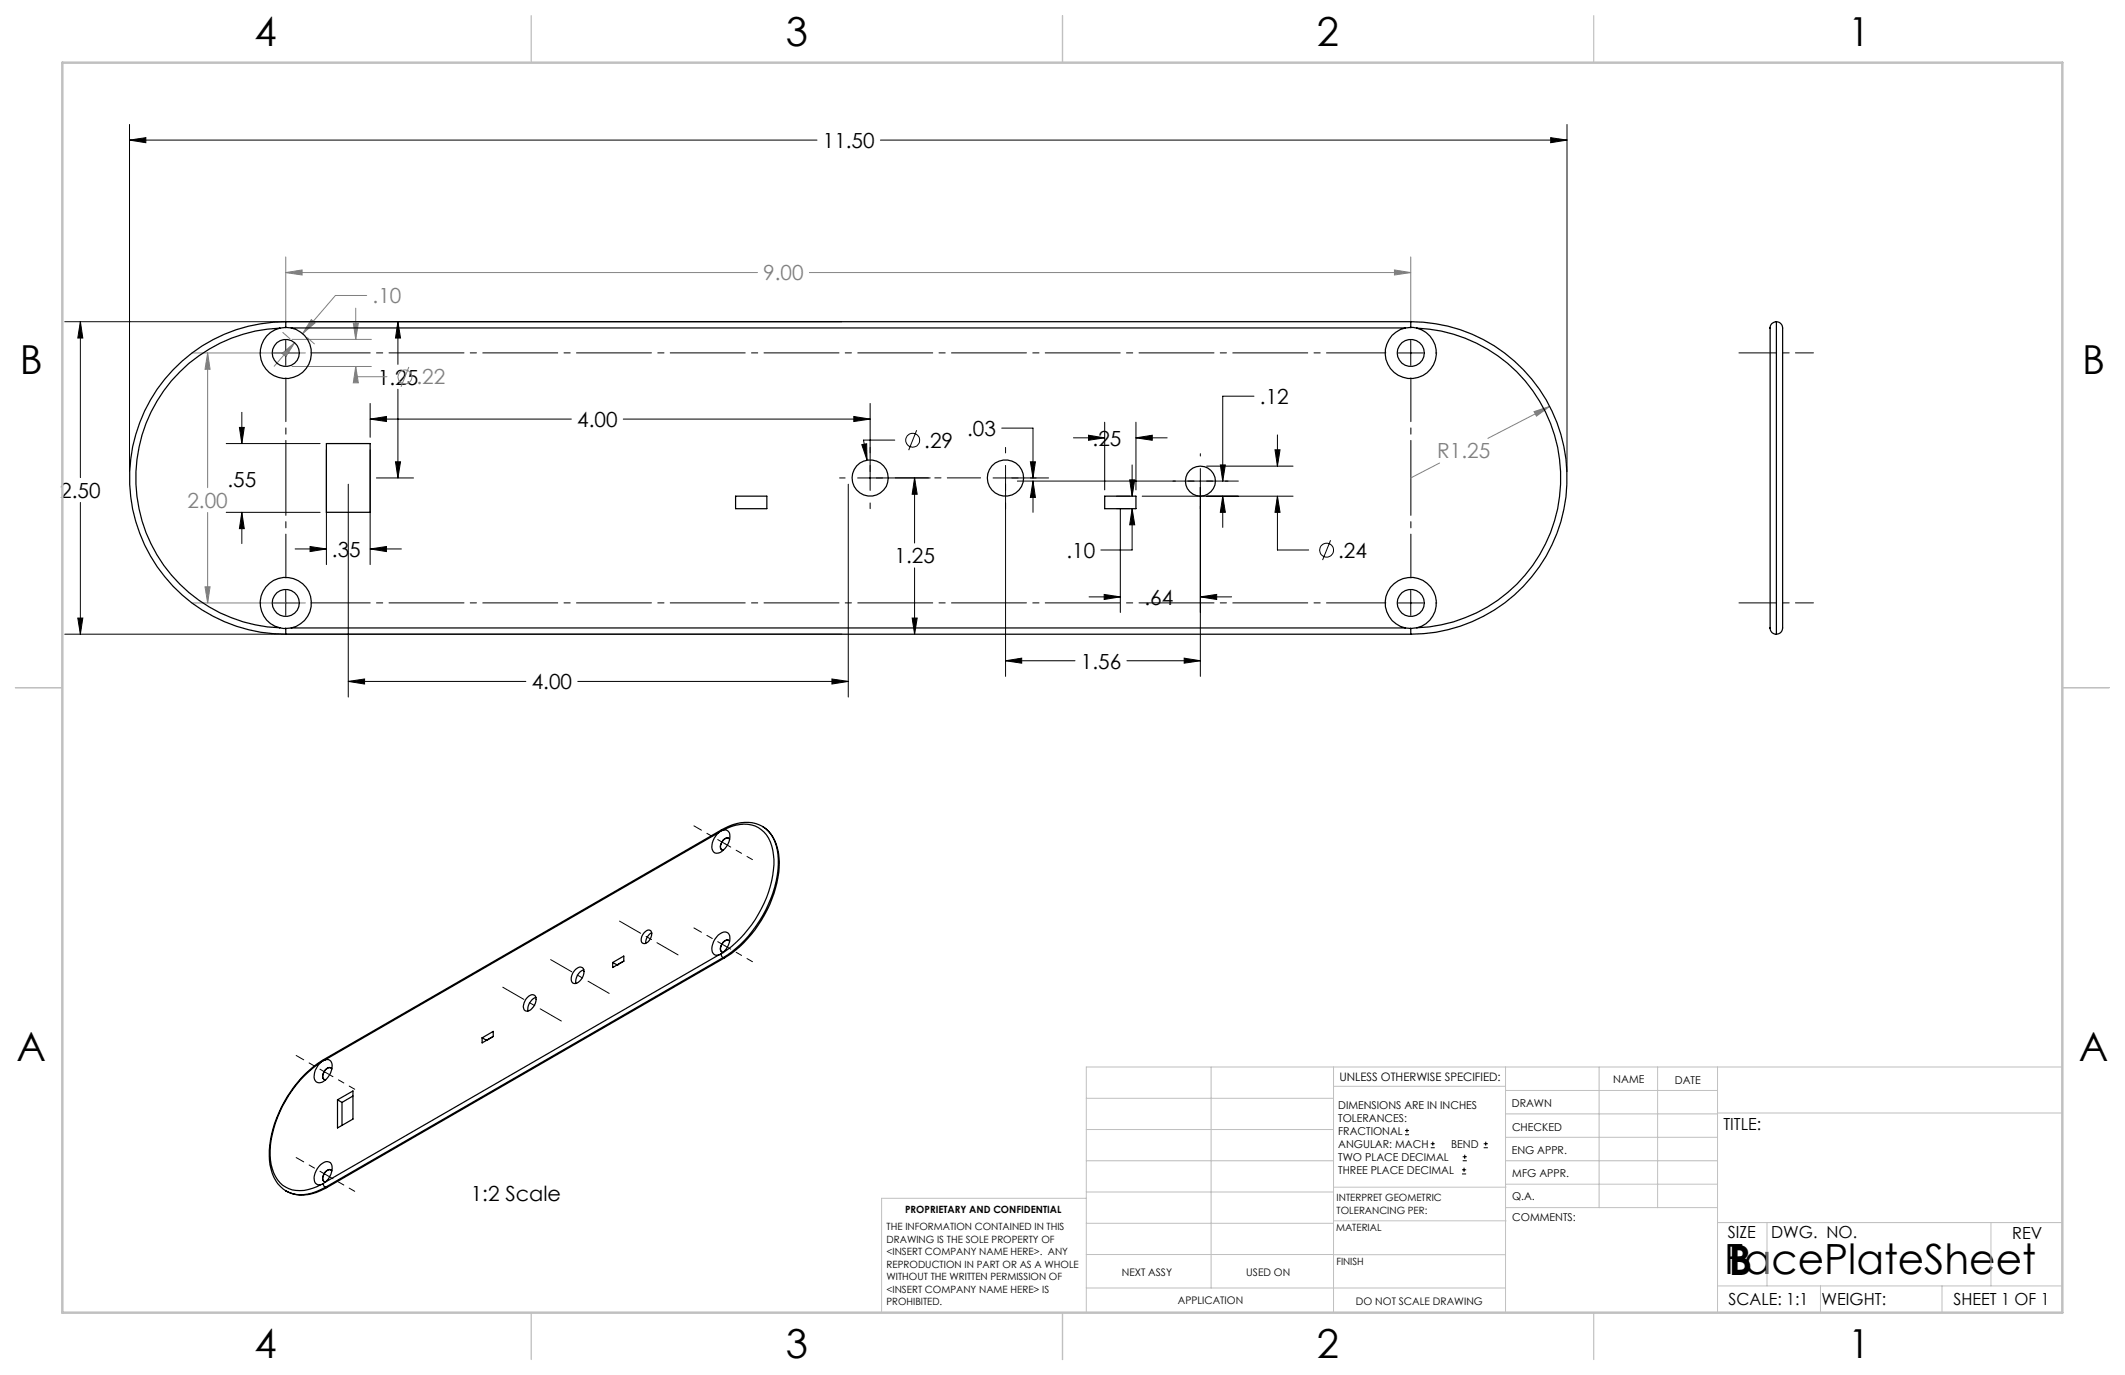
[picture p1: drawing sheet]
<svg xmlns="http://www.w3.org/2000/svg" width="432mm" height="279mm" viewBox="0 0 432 279" stroke-linecap="round" stroke-linejoin="round" font-family="sans-serif">
<g fill="none" stroke="#000" stroke-width=".2">
<path d="M26.3 28.5l3.3-.5v1zM26.3 25.3v70.5M26.3 28.5h139.7M178.9 28.5h139.5M315.1 28l3.3 .5-3.3 .5zM318.4 25.3v70.5M13.2 65.4h157.9M16.3 65.4l.5 3.3h-1zM16.3 65.4v31.6M52.8 71.7h.2M55.5 71.7h5.1M58.1 66.4v.2"/>
<path d="M58.1 69.2v5.1M80.9 65.4l.5 3.3h-1zM80.9 65.4v8.6M80.9 79.1v18M284.1 71.7h5.1M286.7 66.4v.2M286.7 69.2v5.1M291.7 71.7h.3M46 90.1h19.1M48.6 86.9h1l-.5 3.2zM49.1 83.8v6.3M66.3 91.4v23.3"/>
<path d="M70.8 98.4v43.2M75.2 85.2l3.3-.6v1.1zM75.2 82v6.9M75.2 91.4v23.3M75.2 85.2h40.9M76.5 97.1h7.5M80.4 93.8h1l-.5 3.3zM126.6 85.2h50.2M170.6 97.1h1.1M172.4 98.4v43.2M173.5 84.6l3.3 .6-3.3 .5zM174.3 97.1h14.7"/>
<path d="M175.1 90.3l1-.1 .1 3.3zM176.8 82v17.7M181.8 89.4h-6.3l.7 4.1M185.8 97.1l.6 3.3h-1.1zM185.8 97.1v13.2M186.3 87.4l-1.7 4.1M201.8 97.1h11.3M203.6 87h6.3v10.1M204.3 90.9v1.1M204.3 94.6v42.8M206.7 97.8h44.9M209.4 93.8h1l-.5 3.3z"/>
<path d="M209.9 97.8l.5 3.3h-1zM209.9 97.8v6.3M218.1 89h6.4M221.2 88.4l3.3 .6-3.3 .5zM224.5 85.8v13.8M229.6 97.5h1l-.6 3.3zM230 94.5v6.3M230.8 89l3.3-.6v1.1zM230.8 85.8v13.8M230.8 89h6.4M243.9 92.2v.5M243.9 95.2v42.2"/>
<path d="M245.2 94.7h17.5M248 94.5h1l-.5 3.3zM254.8 80.5h-6.3v17.3M259.1 91.4h1l-.5 3.3zM259.6 88.4v6.3M16.3 102.1v26.8M46 104.1h19.1M49.1 104.1l.5 3.3h-1zM49.1 104.1v6.4M58.1 120v5.1M60 111.5h6.3M63 111.1l3.3 .4-3.3 .6z"/>
<path d="M75.2 111.5l3.3-.4v1zM75.2 111.5h6.4M176.8 102.2v1.2M185.8 115.4v13.5M226.9 100.8h2.7M226.9 103.4h2.7M227.6 103.4v21.1M230 103.4l.6 3.2h-1zM230 103.4v8.4h-6.3M232.1 100.8h30.6M248.5 100.8l.5 3.3h-1zM248.5 100.8v6.4"/>
<path d="M259.6 100.8l.5 3.3h-1zM259.6 100.8v11h6.3M270.4 109.8l-1.7 4M286.7 120v5.1M13.2 128.9h157.9M15.8 125.6h1l-.5 3.3zM52.8 122.5h.2M55.5 122.5h5.1M58.1 127.6v.2M70.8 138.5l3.3-.5v1zM70.8 138.5h36.1M117.4 138.5h55"/>
<path d="M169.1 138l3.3 .5-3.3 .5zM185.3 125.6h1.1l-.6 3.3zM204.3 134.3l3.3-.6v1.1zM204.3 134.3h14.1M221.3 121.3h6.3M224.4 120.8l3.2 .5-3.2 .5zM229 134.3h14.9M240.6 133.7l3.3 .6-3.3 .5zM243.9 121.3l3.3-.5v1zM243.9 121.3h6.4M284.1 122.5h5.1M286.7 127.6v.2"/>
<path d="M291.7 122.5h.3M285.5 230.6h.8M285.5 229.7h.8M285.9 229.3v.9M290.7 233.2h.8M290.7 232.4h.8M291.1 232v.8M297.1 238.5h.8M297.1 237.7h.8M297.2 235.9h.9M297.2 235.1h.9M297.5 237.3v.8"/>
<path d="M297.6 234.6v.9M301.5 233.2h.8M301.5 232.4h.8M301.9 232v.8"/>
<circle cx="185.4" cy="89.5" r="1.42"/>
<circle cx="269.6" cy="111.8" r="1.41"/>
</g>
<g fill="none" stroke="#808080" stroke-width=".2">
<path d="M58.1 55.4l3.3-.5v1zM58.1 52.2v13M58.1 55.4h95.8M164.5 55.4h122.2M283.4 54.9l3.3 .5-3.3 .5zM286.7 52.2v13M39 71.7h23.1M42.2 71.7l.5 3.3h-1zM42.2 71.7v27.4M57.3 71.8l2.6-2.2-1.8 2.9zM57.5 67.6l1.4 1.2M59.3 69h16.2"/>
<path d="M59.3 74.5h16.2M59.9 69.6l-4.2 4.8M62.4 68.6l1.5 1.3M63.3 64.9l.7 .7-2.5 2.2zM71.8 65.7h1l-.5 3.3zM72.3 74.5l.5 3.3h-1zM72.3 74.5v2.1h6.3M72.3 62.6v6.4M74.5 60h-6.3l-6.7 7.8M83.1 74.6l-1.6 4M292.5 94.1l-5.8 3M311.7 83.6l3.2-1-2.7 2z"/>
<path d="M314.9 82.6l-12.6 6.5M41.7 119.2h1l-.5 3.3zM42.2 104.1v18.4M39 122.5h23.1"/>
<circle cx="82.3" cy="76.6" r="1.4"/>
</g>
<path d="M181.9 97.1h17.4" fill="none" stroke="#000" stroke-width=".2" stroke-dasharray="15.2 1.3 1.3 1.3" stroke-dashoffset="8.5"/>
<path d="M63.2 71.7h218.4M63.2 122.5h218.4" fill="none" stroke="#000" stroke-width=".2" stroke-dasharray="15.2 1.3 1.3 1.3" stroke-dashoffset="3.2"/>
<path d="M58.1 117.4v-40.6M286.7 117.4v-40.6" fill="none" stroke="#000" stroke-width=".2" stroke-dasharray="15.2 1.3 1.3 1.3" stroke-dashoffset="6.3"/>
<path d="M137.8 194l-11.9-6.8M114.1 207.5l-11.9-6.9M123.8 201.9l-11.9-6.9" fill="none" stroke="#000" stroke-width=".2" stroke-dasharray="15.2 1.3 1.3 1.3" stroke-dashoffset="10.3"/>
<path d="M152.9 174.7l-5.5-3.2M152.9 195.4l-5.5-3.2M72.1 221.3l-5.6-3.2M72.1 242.1l-5.6-3.2" fill="none" stroke="#000" stroke-width=".2" stroke-dasharray="15.2 1.3 1.3 1.3" stroke-dashoffset="14"/>
<path d="M141 167.8l6.4 3.7M141 188.6l6.4 3.6M60.2 214.5l6.3 3.6M60.2 235.2l6.3 3.7" fill="none" stroke="#000" stroke-width=".2" stroke-dasharray="15.2 1.3 1.3 1.3" stroke-dashoffset="13.5"/>
<path d="M353.4 71.7h15.1M353.4 122.5h15.1" fill="none" stroke="#000" stroke-width=".2" stroke-dasharray="15.2 1.3 1.3 1.3" stroke-dashoffset="7.6"/>
<g fill="none" stroke="#c0c0c0" stroke-width=".2">
<path d="M246.1 216.8v44.9M271 216.8v49.9M305.9 216.8v49.9M324.9 216.8v28.6M336.8 216.8v28.6M349 216.8v49.9M419.1 216.8h-198.4v49.9M220.7 235.9h50.3M220.7 229.5h50.3M220.7 223.2h50.3M271 220.7h34.9M305.9 231.1h43.1"/>
<path d="M305.9 226.3h43.1M305.9 221.6h43.1M305.9 235.9h43.1M349 226.2h70.1M220.7 248.6h50.3M220.7 242.2h50.3M220.7 254.9h50.3M220.7 243.5h-41.6v23.2M271 255h34.9M271 248.1h35M271 241.2h35M305.9 240.6h43.1"/>
<path d="M306 245.4h43M349 248.4h70.1M359.1 248.4v12.9M404.6 248.4v12.9M220.7 261.7h85.2M349 261.3h70.1M369.9 261.3v5.4M394.6 261.3v5.4"/>
</g>
<path d="M108 3.2v9.5M215.9 3.2v9.5M323.8 3.2v9.5M3.1 139.7h9.6M419.1 139.7h9.5M108 266.7v9.6M215.9 266.7v9.6M323.8 266.7v9.6" fill="none" stroke="#c0c0c0" stroke-width=".25"/>
<path d="M12.7 12.7h406.4v254h-406.4z" fill="none" stroke="#c0c0c0" stroke-width=".5"/>
<path d="M26.3 28.5l3.3-.5v1zM315.1 28l3.3 .5-3.3 .5zM16.3 65.4l.5 3.3h-1zM15.8 125.6h1l-.5 3.3zM63 111.1l3.3 .4-3.3 .6zM75.2 111.5l3.3-.4v1zM49.1 104.1l.5 3.3h-1zM48.6 86.9h1l-.5 3.2zM70.8 138.5l3.3-.5v1zM169.1 138l3.3 .5-3.3 .5zM80.4 93.8h1l-.5 3.3zM80.9 65.4l.5 3.3h-1zM175.1 90.3l1.1 3.2-.1-3.3zM173.5 84.6l3.3 .6-3.3 .5zM75.2 85.2l3.3-.6v1.1zM185.8 97.1l.6 3.3h-1.1zM185.3 125.6h1.1l-.6 3.3zM259.6 100.8l.5 3.3h-1zM259.1 91.4h1l-.5 3.3zM240.6 133.7l3.3 .6-3.3 .5zM204.3 134.3l3.3-.6v1.1zM209.9 97.8l.5 3.3h-1zM209.4 93.8h1l-.5 3.3zM221.2 88.4l3.3 .6-3.3 .5zM230.8 89l3.3-.6v1.1zM230 103.4l.6 3.2h-1zM229.6 97.5h1l-.6 3.3zM224.4 120.8l3.2 .5-3.2 .5zM243.9 121.3l3.3-.5v1zM248.5 100.8l.5 3.3h-1zM248 94.5h1l-.5 3.3z" fill="#000"/>
<path d="M58.1 55.4l3.3-.5v1zM283.4 54.9l3.3 .5-3.3 .5zM42.2 71.7l.5 3.3h-1zM41.7 119.2h1l-.5 3.3zM57.3 71.8l2.6-2.2-1.8 2.9zM63.3 64.9l.7 .7-2.5 2.2zM71.8 65.7h1l-.5 3.3zM72.3 74.5l.5 3.3h-1zM311.7 83.6l.5 1 2.7-2z" fill="#808080"/>
<g fill="none" stroke="#000" stroke-width=".25">
<path d="M56.9 66.7a30.5 30.5 0 0 0-29.3 30.4 30.5 30.5 0 0 0 29.3 30.5M58.1 65.4a31.8 31.8 0 0 0-31.8 31.7 31.8 31.8 0 0 0 31.8 31.8M58.1 65.4v1.1M58.1 66.5l-1.2 .2M58.1 66.5l1.1 .1M58.1 65.4h228.6M59.2 66.6a5.2 5.2 0 0 1 3.3 8 5.2 5.2 0 0 1-8.6 .1 5.2 5.2 0 0 1 3-8M59.2 66.6h226.4M285.6 66.6a5.2 5.2 0 0 0-3.3 8 5.2 5.2 0 0 0 8.6 .1 5.2 5.2 0 0 0-3-8M286.7 66.5l1.2 .2M286.7 65.4v1.1M286.7 65.4a31.8 31.8 0 0 1 31.7 31.7 31.8 31.8 0 0 1-31.7 31.8"/>
<path d="M286.7 66.5l-1.1 .1M287.9 66.7a30.5 30.5 0 0 1 29.2 30.4 30.5 30.5 0 0 1-29.2 30.5M361 65.4a1.41 1.41 0 0 0-1.3 1.9v59.1a2.32 2.32 0 0 0 .6 2.3l.7 .2M361 65.4v63.5M361 65.4a1.36 1.36 0 0 1 1.2 1.7v59.6a1.84 1.84 0 0 1-.7 2.1l-.5 .1M66.3 90.1h8.9v14h-8.9zM149.5 100.8h6.3v2.6h-6.3zM224.5 100.8h6.3v2.6h-6.3zM56.9 127.6l1.2 .1M56.9 127.6a5.2 5.2 0 0 1-3-8.1 5.2 5.2 0 0 1 8.5 .1 5.2 5.2 0 0 1-3.2 8M58.1 127.7v1.2M58.1 128.9h228.6"/>
<path d="M59.2 127.6l-1.1 .1M59.2 127.6h226.4M285.6 127.6l1.1 .1M286.7 127.7v1.2M287.9 127.6a5.2 5.2 0 0 0 3-8.1 5.2 5.2 0 0 0-8.6 .1 5.2 5.2 0 0 0 3.3 8M287.9 127.6l-1.2 .1M146.1 169.2l-80.1 46.2M146.5 168.9l-.4 .3M146.6 168.6l-.1 .3M146.6 168.6l-80.8 46.7M146.9 168.7a7.6 7.6 0 0 1 7.2-.5 6.8 6.8 0 0 1 3.1 5.5 21.6 21.6 0 0 1-4.4 14.2l-2.4 2.8-1.7 1.6-1.8 1.3M146.9 168.7l-.4 .2"/>
<path d="M146.9 168.7a1.1 1.1 0 0 1 1.2 .3 1.1 1.1 0 0 1 .2 1.1 3.5 3.5 0 0 1-2.7 3.3 1.28 1.28 0 0 1-.9-1.7l.4-1.4 1-1.1M148.1 170.3a1.61 1.61 0 0 0-1.4 2.4M148.2 170.6a.74 .74 0 0 0-1.3 .1l-.4 .7a.8 .8 0 0 0-.2 .8 .8 .8 0 0 0 .7 .6M155 168a8.2 8.2 0 0 0-8.4 .6M155 168a8.2 8.2 0 0 1 3.4 7.2 24.5 24.5 0 0 1-11.2 19.4M155 168a7.5 7.5 0 0 1 3.2 6.6 24.5 24.5 0 0 1-11.3 20M116.9 197a.94 .94 0 0 1 .9-.5 .94 .94 0 0 1 .8 .6 2.42 2.42 0 0 1-2 2.7 1.58 1.58 0 0 1 0-2.4zM118.6 197.1a2.61 2.61 0 0 0-1.6 2.7M124.5 195.6l2.3-1.3v1l-2.3 1.3zM124.5 195.6l.9 .5M125.4 196.1h.1M130.8 189.6l.3-.3a.75 .75 0 0 1 1-.2 .75 .75 0 0 1 .3 1 1.62 1.62 0 0 1-1.8 1.6 1.43 1.43 0 0 1 .2-2.1z"/>
<path d="M132.4 189.5a2.34 2.34 0 0 0-1.2 2.2M146.1 194l-80.1 46.2M146.5 193.9l.4 .7M146.5 193.9l-.4 .1M146.9 193.6a3.7 3.7 0 0 0 1.2-3.8 1.19 1.19 0 0 0-1.8 0 3.4 3.4 0 0 0-1.4 3.9 .9 .9 0 0 0 1.2 .3M146.9 194.6h.3M146.9 193.6l-.4 .3M146.9 194.6l-80.8 46.7M147.2 194.6l-80.8 46.7M148.1 191.1a1.63 1.63 0 0 0-1.5 2.3h.1M148.2 191.3a.74 .74 0 0 0-1.3 .2l-.4 .6a.8 .8 0 0 0-.2 .9 .8 .8 0 0 0 .7 .5M65.2 215.8a24.3 24.3 0 0 0-10.3 18 8.7 8.7 0 0 0 2.5 7 7.1 7.1 0 0 0 7.8-.1"/>
<path d="M65.7 215.5l-.5 .3M65.8 215.3a24.2 24.2 0 0 0-11.1 19.5 8.1 8.1 0 0 0 3.4 7.2M65.8 215.3l-.1 .2M66 215.4a1.09 1.09 0 0 1 1.2 .2 1.09 1.09 0 0 1 .3 1.1 3.5 3.5 0 0 1-2.7 3.3 1.2 1.2 0 0 1-.9-1.6l.2-.9 .5-.9 .6-.8M66 215.4l-.3 .1M67.2 217a1.58 1.58 0 0 0-1.4 2.3l.1 .1M67.4 217.2a.77 .77 0 0 0-1.3 .2l-.4 .6a.83 .83 0 0 0 .5 1.4M98 210.9l2.2-1.3v1l-2.2 1.3zM98 210.9l.9 .5M98.9 211.4h.1M107.2 202.7a.93 .93 0 0 1 .9-.6 .93 .93 0 0 1 .8 .6 2.42 2.42 0 0 1-2 2.8 1.2 1.2 0 0 1-.4-1.7zM108.9 202.7a2.61 2.61 0 0 0-1.6 2.8"/>
<path d="M67.2 237.7a1.58 1.58 0 0 0-1.4 2.3l.1 .1M67.4 237.9a.61 .61 0 0 0-1 0 1.5 1.5 0 0 0-.5 2.2l.3 .1M68.6 223.5l3.1-1.8v5.7l-3.1 1.8zM68.6 223.5l.9 .5M69.5 224v4.7M71.7 222.7l-2.2 1.3M65.7 240.5l.1 .4 .3 .4M65.7 240.5l-.5 .2M66 240.2a3.5 3.5 0 0 0 1.3-3.7 1.17 1.17 0 0 0-1.8-.1 3.5 3.5 0 0 0-1.4 4 .97 .97 0 0 0 1.1 .3M66 240.2l-.3 .3M66.1 241.3h.3M66.1 241.3a8.5 8.5 0 0 1-7.4 1l-.6-.3"/>
<path d="M66.4 241.3a8.2 8.2 0 0 1-8.3 .7"/>
<circle cx="58.1" cy="71.7" r="2.75"/>
<circle cx="286.7" cy="71.7" r="2.75"/>
<circle cx="176.8" cy="97.1" r="3.7"/>
<circle cx="204.3" cy="97.1" r="3.7"/>
<circle cx="243.9" cy="97.8" r="3.1"/>
<circle cx="58.1" cy="122.5" r="2.75"/>
<circle cx="286.7" cy="122.5" r="2.75"/>
</g>
<g font-size="8.5">
<text x="350.3" y="258.9">FacePlateSheet</text>
<text x="351.3" y="259">B</text>
</g>
<g font-size="8.1">
<text x="51.7" y="9.3">4</text>
<text x="159.7" y="9.3">3</text>
<text x="267.6" y="9.3">2</text>
<text x="375.6" y="9.3">1</text>
<text x="4" y="76">B</text>
<text x="423.1" y="76">B</text>
<text x="3.3" y="215.7">A</text>
<text x="422.4" y="215.7">A</text>
<text x="51.7" y="276">4</text>
<text x="159.7" y="276">3</text>
<text x="267.6" y="276">2</text>
<text x="375.6" y="276">1</text>
</g>
<g font-size="4.2">
<text x="167.2" y="30.1">11.50</text>
<text x="76.8" y="78.2">1.25.22</text>
<text x="256" y="82.1">.12</text>
<text x="117.3" y="86.7">4.00</text>
<text x="196.5" y="88.6">.03</text>
<text x="187.8" y="91">.29</text>
<text x="222" y="90.5">.25</text>
<text x="12.2" y="101.2">2.50</text>
<text x="46.2" y="99">.55</text>
<text x="67.5" y="113.1">.35</text>
<text x="216.7" y="113.4">.10</text>
<text x="271.9" y="113.3">.24</text>
<text x="181.8" y="114.5">1.25</text>
<text x="232.6" y="122.9">.64</text>
<text x="219.6" y="135.8">1.56</text>
<text x="108" y="140.1">4.00</text>
<text x="95.7" y="244">1:2 Scale</text>
</g>
<g font-size="4.2" fill="#808080">
<text x="155.1" y="57">9.00</text>
<text x="75.7" y="61.6">.10</text>
<text x="292.1" y="93.2">R1.25</text>
<text x="38.1" y="103.2">2.00</text>
</g>
<g font-size="3.4">
<text x="350.2" y="229.5">TITLE:</text>
<text x="351.1" y="251.6">SIZE</text>
<text x="359.9" y="251.6">DWG. NO.</text>
<text x="408.9" y="251.7">REV</text>
<text x="351.2" y="265.2">SCALE: 1:1</text>
<text x="370.1" y="265.3">WEIGHT:</text>
<text x="396.9" y="265.2">SHEET 1 OF 1</text>
</g>
<text font-size="2.4" x="272.2" y="219.7">UNLESS OTHERWISE SPECIFIED:</text>
<g font-size="2.2">
<text x="327.8" y="220.1">NAME</text>
<text x="340.3" y="220.2">DATE</text>
<text x="271.9" y="225.3">DIMENSIONS ARE IN INCHES</text>
<text x="271.9" y="227.9">TOLERANCES:</text>
<text x="307.2" y="224.9">DRAWN</text>
<text x="271.9" y="230.6">FRACTIONAL</text>
<text x="271.9" y="233.2">ANGULAR: MACH</text>
<text x="294.9" y="233.2">BEND</text>
<text x="307.3" y="229.8">CHECKED</text>
<text x="271.9" y="235.9">TWO PLACE DECIMAL</text>
<text x="271.9" y="238.5">THREE PLACE DECIMAL</text>
<text x="307.2" y="234.5">ENG APPR.</text>
<text x="307.3" y="239.2">MFG APPR.</text>
<text x="307.3" y="243.9">Q.A.</text>
<text x="307.3" y="248.1">COMMENTS:</text>
</g>
<g font-size="2.1">
<text x="227.9" y="259.2">NEXT ASSY</text>
<text x="253.3" y="259.2">USED ON</text>
<text x="239.3" y="265">APPLICATION</text>
<text x="275.5" y="265.1">DO NOT SCALE DRAWING</text>
</g>
<g font-size="2">
<text x="271.6" y="244.1">INTERPRET GEOMETRIC</text>
<text x="180.2" y="250">THE INFORMATION CONTAINED IN THIS</text>
<text x="183.9" y="246.4">PROPRIETARY AND CONFIDENTIAL</text>
<text x="271.5" y="250.2">MATERIAL</text>
<text x="271.6" y="246.6">TOLERANCING PER:</text>
<text x="180.2" y="252.5">DRAWING IS THE SOLE PROPERTY OF</text>
<text x="180.2" y="255.1">&lt;INSERT COMPANY NAME HERE&gt;. ANY</text>
<text x="180.2" y="257.6">REPRODUCTION IN PART OR AS A WHOLE</text>
<text x="271.5" y="257">FINISH</text>
<text x="180.2" y="260.1">WITHOUT THE WRITTEN PERMISSION OF</text>
<text x="180.2" y="262.6">&lt;INSERT COMPANY NAME HERE&gt; IS</text>
<text x="180.2" y="265.2">PROHIBITED.</text>
</g>
</svg>
